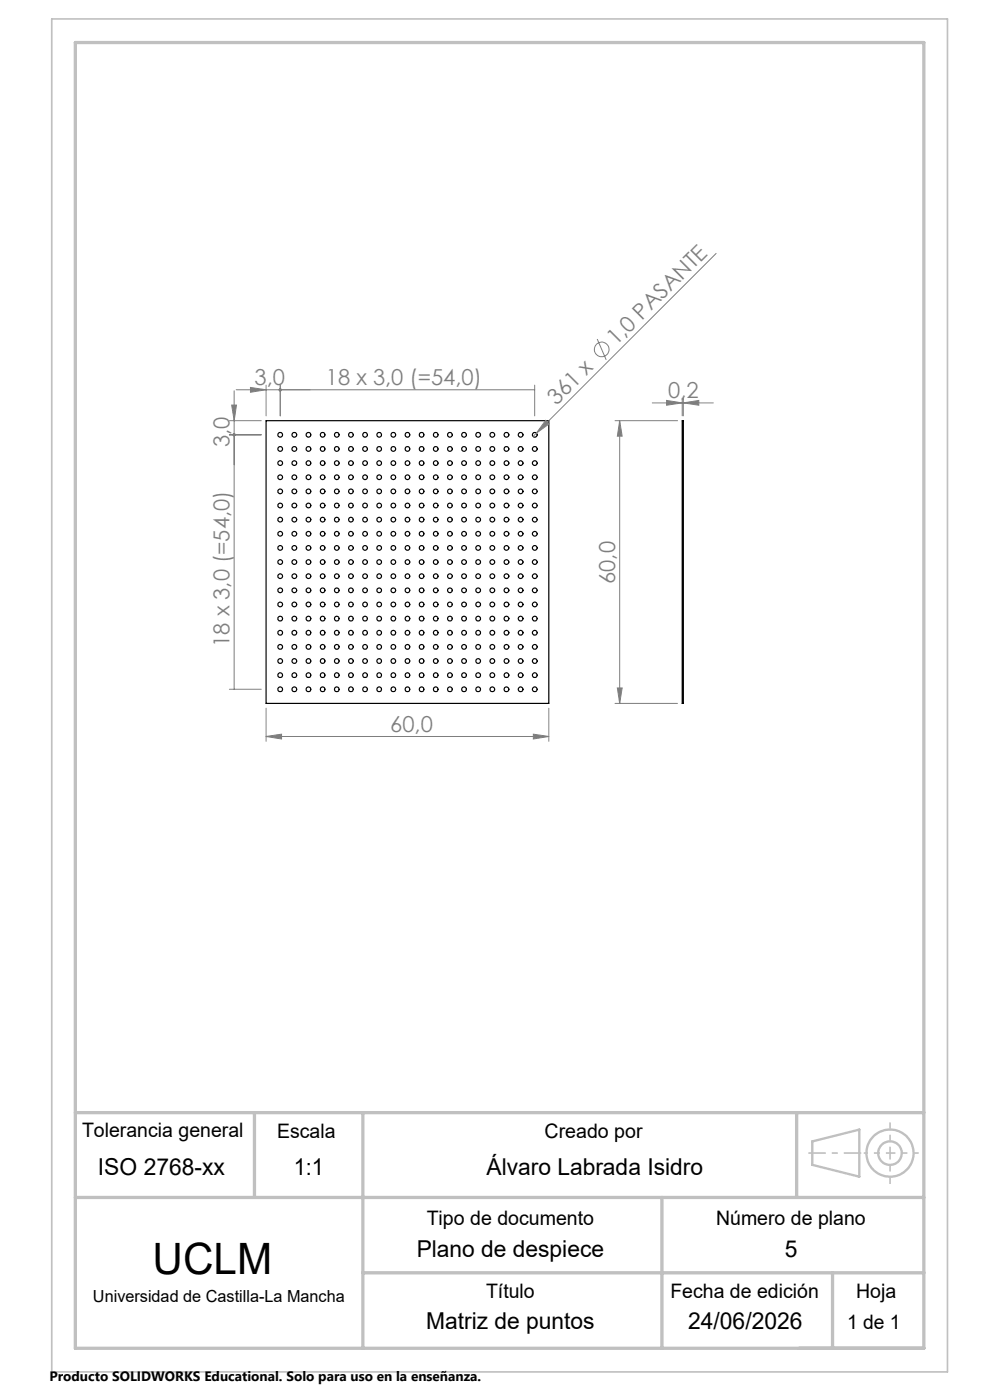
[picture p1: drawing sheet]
<svg xmlns="http://www.w3.org/2000/svg" width="210mm" height="297mm" viewBox="0 0 210 297" stroke-linecap="round" stroke-linejoin="round" font-family="sans-serif">
<g fill="none" stroke="#000" stroke-width=".25">
<path d="M56.4 89.2h60v60h-60zM144.7 89.2h.3v60h-.3z"/>
<circle cx="59.4" cy="95.2" r=".5"/>
<circle cx="59.4" cy="92.2" r=".5"/>
<circle cx="59.4" cy="98.2" r=".49"/>
<circle cx="62.4" cy="95.2" r=".5"/>
<circle cx="62.4" cy="92.2" r=".5"/>
<circle cx="62.4" cy="98.2" r=".49"/>
<circle cx="65.4" cy="95.2" r=".5"/>
<circle cx="65.4" cy="92.2" r=".5"/>
<circle cx="65.4" cy="98.2" r=".49"/>
<circle cx="68.4" cy="92.2" r=".5"/>
<circle cx="68.4" cy="95.2" r=".5"/>
<circle cx="68.4" cy="98.2" r=".49"/>
<circle cx="71.4" cy="95.2" r=".5"/>
<circle cx="71.4" cy="92.2" r=".5"/>
<circle cx="71.4" cy="98.2" r=".49"/>
<circle cx="74.4" cy="95.2" r=".5"/>
<circle cx="74.4" cy="92.2" r=".5"/>
<circle cx="74.4" cy="98.2" r=".49"/>
<circle cx="77.4" cy="95.2" r=".5"/>
<circle cx="77.4" cy="92.2" r=".5"/>
<circle cx="77.4" cy="98.2" r=".49"/>
<circle cx="80.4" cy="92.2" r=".5"/>
<circle cx="80.4" cy="95.2" r=".5"/>
<circle cx="80.4" cy="98.2" r=".49"/>
<circle cx="83.4" cy="95.2" r=".5"/>
<circle cx="83.4" cy="92.2" r=".5"/>
<circle cx="83.4" cy="98.2" r=".49"/>
<circle cx="86.4" cy="95.2" r=".5"/>
<circle cx="86.4" cy="92.2" r=".5"/>
<circle cx="86.4" cy="98.2" r=".49"/>
<circle cx="89.4" cy="95.2" r=".5"/>
<circle cx="89.4" cy="92.2" r=".5"/>
<circle cx="89.4" cy="98.2" r=".49"/>
<circle cx="92.4" cy="95.2" r=".5"/>
<circle cx="92.4" cy="92.2" r=".5"/>
<circle cx="92.4" cy="98.2" r=".49"/>
<circle cx="95.4" cy="92.2" r=".5"/>
<circle cx="95.4" cy="95.2" r=".5"/>
<circle cx="95.4" cy="98.2" r=".49"/>
<circle cx="98.4" cy="95.2" r=".5"/>
<circle cx="98.4" cy="92.2" r=".5"/>
<circle cx="98.4" cy="98.2" r=".49"/>
<circle cx="101.4" cy="95.2" r=".5"/>
<circle cx="101.4" cy="92.2" r=".5"/>
<circle cx="101.4" cy="98.2" r=".49"/>
<circle cx="104.4" cy="92.2" r=".5"/>
<circle cx="104.4" cy="95.2" r=".5"/>
<circle cx="104.4" cy="98.2" r=".49"/>
<circle cx="107.4" cy="95.2" r=".51"/>
<circle cx="107.4" cy="92.2" r=".51"/>
<circle cx="107.4" cy="98.2" r=".5"/>
<circle cx="110.4" cy="95.2" r=".51"/>
<circle cx="110.4" cy="92.2" r=".51"/>
<circle cx="110.4" cy="98.2" r=".5"/>
<circle cx="113.4" cy="95.2" r=".51"/>
<circle cx="113.4" cy="92.2" r=".51"/>
<circle cx="113.4" cy="98.2" r=".5"/>
<circle cx="59.4" cy="119.2" r=".49"/>
<circle cx="59.4" cy="116.2" r=".49"/>
<circle cx="59.4" cy="104.2" r=".49"/>
<circle cx="59.4" cy="101.2" r=".49"/>
<circle cx="59.4" cy="110.2" r=".49"/>
<circle cx="59.4" cy="107.2" r=".49"/>
<circle cx="59.4" cy="113.2" r=".49"/>
<circle cx="62.4" cy="119.2" r=".49"/>
<circle cx="62.4" cy="110.2" r=".49"/>
<circle cx="62.4" cy="101.2" r=".49"/>
<circle cx="62.4" cy="104.2" r=".49"/>
<circle cx="62.4" cy="113.2" r=".49"/>
<circle cx="62.4" cy="107.2" r=".49"/>
<circle cx="62.4" cy="116.2" r=".49"/>
<circle cx="65.4" cy="119.2" r=".49"/>
<circle cx="65.4" cy="101.2" r=".49"/>
<circle cx="65.4" cy="104.2" r=".49"/>
<circle cx="65.4" cy="110.2" r=".49"/>
<circle cx="65.4" cy="116.2" r=".49"/>
<circle cx="65.4" cy="107.2" r=".49"/>
<circle cx="65.4" cy="113.2" r=".49"/>
<circle cx="68.4" cy="119.2" r=".49"/>
<circle cx="68.4" cy="113.2" r=".49"/>
<circle cx="68.4" cy="104.2" r=".49"/>
<circle cx="68.4" cy="107.2" r=".49"/>
<circle cx="68.4" cy="101.2" r=".49"/>
<circle cx="68.4" cy="110.2" r=".49"/>
<circle cx="68.4" cy="116.2" r=".49"/>
<circle cx="71.4" cy="119.2" r=".49"/>
<circle cx="71.4" cy="107.2" r=".49"/>
<circle cx="71.4" cy="110.2" r=".49"/>
<circle cx="71.4" cy="104.2" r=".49"/>
<circle cx="71.4" cy="101.2" r=".49"/>
<circle cx="71.4" cy="113.2" r=".49"/>
<circle cx="71.4" cy="116.2" r=".49"/>
<circle cx="74.4" cy="119.2" r=".49"/>
<circle cx="74.4" cy="107.2" r=".49"/>
<circle cx="74.4" cy="110.2" r=".49"/>
<circle cx="74.4" cy="113.2" r=".49"/>
<circle cx="74.4" cy="116.2" r=".49"/>
<circle cx="74.4" cy="101.2" r=".49"/>
<circle cx="74.4" cy="104.2" r=".49"/>
<circle cx="77.4" cy="119.2" r=".49"/>
<circle cx="77.4" cy="104.2" r=".49"/>
<circle cx="77.4" cy="113.2" r=".49"/>
<circle cx="77.4" cy="116.2" r=".49"/>
<circle cx="77.4" cy="101.2" r=".49"/>
<circle cx="77.4" cy="107.2" r=".49"/>
<circle cx="77.4" cy="110.2" r=".49"/>
<circle cx="80.4" cy="119.2" r=".49"/>
<circle cx="80.4" cy="113.2" r=".49"/>
<circle cx="80.4" cy="107.2" r=".49"/>
<circle cx="80.4" cy="116.2" r=".49"/>
<circle cx="80.4" cy="101.2" r=".49"/>
<circle cx="80.4" cy="110.2" r=".49"/>
<circle cx="80.4" cy="104.2" r=".49"/>
<circle cx="83.4" cy="119.2" r=".49"/>
<circle cx="83.4" cy="101.2" r=".49"/>
<circle cx="83.4" cy="110.2" r=".49"/>
<circle cx="83.4" cy="104.2" r=".49"/>
<circle cx="83.4" cy="107.2" r=".49"/>
<circle cx="83.4" cy="113.2" r=".49"/>
<circle cx="83.4" cy="116.2" r=".49"/>
<circle cx="86.4" cy="119.2" r=".49"/>
<circle cx="86.4" cy="101.2" r=".49"/>
<circle cx="86.4" cy="110.2" r=".49"/>
<circle cx="86.4" cy="113.2" r=".49"/>
<circle cx="86.4" cy="104.2" r=".49"/>
<circle cx="86.4" cy="116.2" r=".49"/>
<circle cx="86.4" cy="107.2" r=".49"/>
<circle cx="89.4" cy="119.2" r=".49"/>
<circle cx="89.4" cy="110.2" r=".49"/>
<circle cx="89.4" cy="113.2" r=".49"/>
<circle cx="89.4" cy="116.2" r=".49"/>
<circle cx="89.4" cy="104.2" r=".49"/>
<circle cx="89.4" cy="107.2" r=".49"/>
<circle cx="89.4" cy="101.2" r=".49"/>
<circle cx="92.4" cy="119.2" r=".49"/>
<circle cx="92.4" cy="101.2" r=".49"/>
<circle cx="92.4" cy="113.2" r=".49"/>
<circle cx="92.4" cy="104.2" r=".49"/>
<circle cx="92.4" cy="107.2" r=".49"/>
<circle cx="92.4" cy="110.2" r=".49"/>
<circle cx="92.4" cy="116.2" r=".49"/>
<circle cx="95.4" cy="119.2" r=".49"/>
<circle cx="95.4" cy="113.2" r=".49"/>
<circle cx="95.4" cy="116.2" r=".49"/>
<circle cx="95.4" cy="107.2" r=".49"/>
<circle cx="95.4" cy="101.2" r=".49"/>
<circle cx="95.4" cy="110.2" r=".49"/>
<circle cx="95.4" cy="104.2" r=".49"/>
<circle cx="98.4" cy="119.2" r=".49"/>
<circle cx="98.4" cy="113.2" r=".49"/>
<circle cx="98.4" cy="104.2" r=".49"/>
<circle cx="98.4" cy="107.2" r=".49"/>
<circle cx="98.4" cy="116.2" r=".49"/>
<circle cx="98.4" cy="101.2" r=".49"/>
<circle cx="98.4" cy="110.2" r=".49"/>
<circle cx="101.4" cy="119.2" r=".49"/>
<circle cx="101.4" cy="104.2" r=".49"/>
<circle cx="101.4" cy="113.2" r=".49"/>
<circle cx="101.4" cy="116.2" r=".49"/>
<circle cx="101.4" cy="107.2" r=".49"/>
<circle cx="101.4" cy="110.2" r=".49"/>
<circle cx="101.4" cy="101.2" r=".49"/>
<circle cx="104.4" cy="119.2" r=".49"/>
<circle cx="104.4" cy="113.2" r=".49"/>
<circle cx="104.4" cy="107.2" r=".49"/>
<circle cx="104.4" cy="116.2" r=".49"/>
<circle cx="104.4" cy="101.2" r=".49"/>
<circle cx="104.4" cy="110.2" r=".49"/>
<circle cx="104.4" cy="104.2" r=".49"/>
<circle cx="107.4" cy="119.2" r=".5"/>
<circle cx="107.4" cy="110.2" r=".5"/>
<circle cx="107.4" cy="104.2" r=".5"/>
<circle cx="107.4" cy="113.2" r=".5"/>
<circle cx="107.4" cy="116.2" r=".5"/>
<circle cx="107.4" cy="107.2" r=".5"/>
<circle cx="107.4" cy="101.2" r=".5"/>
<circle cx="110.4" cy="119.2" r=".5"/>
<circle cx="110.4" cy="113.2" r=".5"/>
<circle cx="110.4" cy="107.2" r=".5"/>
<circle cx="110.4" cy="101.2" r=".5"/>
<circle cx="110.4" cy="116.2" r=".5"/>
<circle cx="110.4" cy="110.2" r=".5"/>
<circle cx="110.4" cy="104.2" r=".5"/>
<circle cx="113.4" cy="119.2" r=".5"/>
<circle cx="113.4" cy="104.2" r=".5"/>
<circle cx="113.4" cy="116.2" r=".5"/>
<circle cx="113.4" cy="101.2" r=".5"/>
<circle cx="113.4" cy="110.2" r=".5"/>
<circle cx="113.4" cy="107.2" r=".5"/>
<circle cx="113.4" cy="113.2" r=".5"/>
<circle cx="59.4" cy="131.2" r=".5"/>
<circle cx="59.4" cy="137.2" r=".5"/>
<circle cx="59.4" cy="134.2" r=".5"/>
<circle cx="59.4" cy="128.2" r=".49"/>
<circle cx="59.4" cy="122.2" r=".49"/>
<circle cx="59.4" cy="125.2" r=".49"/>
<circle cx="62.4" cy="131.2" r=".5"/>
<circle cx="62.4" cy="134.2" r=".5"/>
<circle cx="62.4" cy="137.2" r=".5"/>
<circle cx="62.4" cy="128.2" r=".49"/>
<circle cx="62.4" cy="122.2" r=".49"/>
<circle cx="62.4" cy="125.2" r=".49"/>
<circle cx="65.4" cy="131.2" r=".5"/>
<circle cx="65.4" cy="134.2" r=".5"/>
<circle cx="65.4" cy="137.2" r=".5"/>
<circle cx="65.4" cy="122.2" r=".49"/>
<circle cx="65.4" cy="125.2" r=".49"/>
<circle cx="65.4" cy="128.2" r=".49"/>
<circle cx="68.4" cy="137.2" r=".5"/>
<circle cx="68.4" cy="134.2" r=".5"/>
<circle cx="68.4" cy="131.2" r=".5"/>
<circle cx="68.4" cy="125.2" r=".49"/>
<circle cx="68.4" cy="122.2" r=".49"/>
<circle cx="68.4" cy="128.2" r=".49"/>
<circle cx="71.4" cy="131.2" r=".5"/>
<circle cx="71.4" cy="134.2" r=".5"/>
<circle cx="71.4" cy="137.2" r=".5"/>
<circle cx="71.4" cy="122.2" r=".49"/>
<circle cx="71.4" cy="128.2" r=".49"/>
<circle cx="71.4" cy="125.2" r=".49"/>
<circle cx="74.4" cy="131.2" r=".5"/>
<circle cx="74.4" cy="137.2" r=".5"/>
<circle cx="74.4" cy="134.2" r=".5"/>
<circle cx="74.4" cy="122.2" r=".49"/>
<circle cx="74.4" cy="128.2" r=".49"/>
<circle cx="74.4" cy="125.2" r=".49"/>
<circle cx="77.4" cy="134.2" r=".5"/>
<circle cx="77.4" cy="131.2" r=".5"/>
<circle cx="77.4" cy="137.2" r=".5"/>
<circle cx="77.4" cy="122.2" r=".49"/>
<circle cx="77.4" cy="128.2" r=".49"/>
<circle cx="77.4" cy="125.2" r=".49"/>
<circle cx="80.4" cy="134.2" r=".5"/>
<circle cx="80.4" cy="131.2" r=".5"/>
<circle cx="80.4" cy="137.2" r=".5"/>
<circle cx="80.4" cy="128.2" r=".49"/>
<circle cx="80.4" cy="122.2" r=".49"/>
<circle cx="80.4" cy="125.2" r=".49"/>
<circle cx="83.4" cy="131.2" r=".5"/>
<circle cx="83.4" cy="134.2" r=".5"/>
<circle cx="83.4" cy="137.2" r=".5"/>
<circle cx="83.4" cy="128.2" r=".49"/>
<circle cx="83.4" cy="122.2" r=".49"/>
<circle cx="83.4" cy="125.2" r=".49"/>
<circle cx="86.4" cy="131.2" r=".5"/>
<circle cx="86.4" cy="134.2" r=".5"/>
<circle cx="86.4" cy="137.2" r=".5"/>
<circle cx="86.4" cy="122.2" r=".49"/>
<circle cx="86.4" cy="128.2" r=".49"/>
<circle cx="86.4" cy="125.2" r=".49"/>
<circle cx="89.4" cy="137.2" r=".5"/>
<circle cx="89.4" cy="134.2" r=".5"/>
<circle cx="89.4" cy="131.2" r=".5"/>
<circle cx="89.4" cy="125.2" r=".49"/>
<circle cx="89.4" cy="122.2" r=".49"/>
<circle cx="89.4" cy="128.2" r=".49"/>
<circle cx="92.4" cy="131.2" r=".5"/>
<circle cx="92.4" cy="134.2" r=".5"/>
<circle cx="92.4" cy="137.2" r=".5"/>
<circle cx="92.4" cy="125.2" r=".49"/>
<circle cx="92.4" cy="128.2" r=".49"/>
<circle cx="92.4" cy="122.2" r=".49"/>
<circle cx="95.4" cy="134.2" r=".5"/>
<circle cx="95.4" cy="131.2" r=".5"/>
<circle cx="95.4" cy="137.2" r=".5"/>
<circle cx="95.4" cy="128.2" r=".49"/>
<circle cx="95.4" cy="122.2" r=".49"/>
<circle cx="95.4" cy="125.2" r=".49"/>
<circle cx="98.4" cy="131.2" r=".5"/>
<circle cx="98.4" cy="137.2" r=".5"/>
<circle cx="98.4" cy="134.2" r=".5"/>
<circle cx="98.4" cy="125.2" r=".49"/>
<circle cx="98.4" cy="128.2" r=".49"/>
<circle cx="98.4" cy="122.2" r=".49"/>
<circle cx="101.4" cy="137.2" r=".5"/>
<circle cx="101.4" cy="134.2" r=".5"/>
<circle cx="101.4" cy="131.2" r=".5"/>
<circle cx="101.4" cy="128.2" r=".49"/>
<circle cx="101.4" cy="122.2" r=".49"/>
<circle cx="101.4" cy="125.2" r=".49"/>
<circle cx="104.4" cy="134.2" r=".5"/>
<circle cx="104.4" cy="131.2" r=".5"/>
<circle cx="104.4" cy="137.2" r=".5"/>
<circle cx="104.4" cy="122.2" r=".49"/>
<circle cx="104.4" cy="128.2" r=".49"/>
<circle cx="104.4" cy="125.2" r=".49"/>
<circle cx="107.4" cy="137.2" r=".51"/>
<circle cx="107.4" cy="134.2" r=".51"/>
<circle cx="107.4" cy="131.2" r=".51"/>
<circle cx="107.4" cy="128.2" r=".5"/>
<circle cx="107.4" cy="122.2" r=".5"/>
<circle cx="107.4" cy="125.2" r=".5"/>
<circle cx="110.4" cy="134.2" r=".51"/>
<circle cx="110.4" cy="131.2" r=".51"/>
<circle cx="110.4" cy="137.2" r=".51"/>
<circle cx="110.4" cy="122.2" r=".5"/>
<circle cx="110.4" cy="128.2" r=".5"/>
<circle cx="110.4" cy="125.2" r=".5"/>
<circle cx="113.4" cy="131.2" r=".51"/>
<circle cx="113.4" cy="134.2" r=".51"/>
<circle cx="113.4" cy="137.2" r=".51"/>
<circle cx="113.4" cy="122.2" r=".5"/>
<circle cx="113.4" cy="128.2" r=".5"/>
<circle cx="113.4" cy="125.2" r=".5"/>
<circle cx="59.4" cy="146.2" r=".5"/>
<circle cx="59.4" cy="140.2" r=".5"/>
<circle cx="59.4" cy="143.2" r=".5"/>
<circle cx="62.4" cy="146.2" r=".5"/>
<circle cx="62.4" cy="140.2" r=".5"/>
<circle cx="62.4" cy="143.2" r=".5"/>
<circle cx="65.4" cy="146.2" r=".5"/>
<circle cx="65.4" cy="140.2" r=".5"/>
<circle cx="65.4" cy="143.2" r=".5"/>
<circle cx="68.4" cy="146.2" r=".5"/>
<circle cx="68.4" cy="140.2" r=".5"/>
<circle cx="68.4" cy="143.2" r=".5"/>
<circle cx="71.4" cy="140.2" r=".5"/>
<circle cx="71.4" cy="146.2" r=".5"/>
<circle cx="71.4" cy="143.2" r=".5"/>
<circle cx="74.4" cy="146.2" r=".5"/>
<circle cx="74.4" cy="140.2" r=".5"/>
<circle cx="74.4" cy="143.2" r=".5"/>
<circle cx="77.4" cy="140.2" r=".5"/>
<circle cx="77.4" cy="146.2" r=".5"/>
<circle cx="77.4" cy="143.2" r=".5"/>
<circle cx="80.4" cy="146.2" r=".5"/>
<circle cx="80.4" cy="143.2" r=".5"/>
<circle cx="80.4" cy="140.2" r=".5"/>
<circle cx="83.4" cy="146.2" r=".5"/>
<circle cx="83.4" cy="140.2" r=".5"/>
<circle cx="83.4" cy="143.2" r=".5"/>
<circle cx="86.4" cy="146.2" r=".5"/>
<circle cx="86.4" cy="140.2" r=".5"/>
<circle cx="86.4" cy="143.2" r=".5"/>
<circle cx="89.4" cy="146.2" r=".5"/>
<circle cx="89.4" cy="143.2" r=".5"/>
<circle cx="89.4" cy="140.2" r=".5"/>
<circle cx="92.4" cy="146.2" r=".5"/>
<circle cx="92.4" cy="140.2" r=".5"/>
<circle cx="92.4" cy="143.2" r=".5"/>
<circle cx="95.4" cy="146.2" r=".5"/>
<circle cx="95.4" cy="143.2" r=".5"/>
<circle cx="95.4" cy="140.2" r=".5"/>
<circle cx="98.4" cy="146.2" r=".5"/>
<circle cx="98.4" cy="140.2" r=".5"/>
<circle cx="98.4" cy="143.2" r=".5"/>
<circle cx="101.4" cy="146.2" r=".5"/>
<circle cx="101.4" cy="140.2" r=".5"/>
<circle cx="101.4" cy="143.2" r=".5"/>
<circle cx="104.4" cy="146.2" r=".5"/>
<circle cx="104.4" cy="143.2" r=".5"/>
<circle cx="104.4" cy="140.2" r=".5"/>
<circle cx="107.4" cy="146.2" r=".51"/>
<circle cx="107.4" cy="143.2" r=".51"/>
<circle cx="107.4" cy="140.2" r=".51"/>
<circle cx="110.4" cy="143.2" r=".51"/>
<circle cx="110.4" cy="140.2" r=".51"/>
<circle cx="110.4" cy="146.2" r=".51"/>
<circle cx="113.4" cy="146.2" r=".51"/>
<circle cx="113.4" cy="140.2" r=".51"/>
<circle cx="113.4" cy="143.2" r=".51"/>
</g>
<g fill="none" stroke="#808080" stroke-width=".21">
<path d="M151.9 53.8l-38.1 38.1M126.7 71.9l1.9 4.4M48.6 89.2h6.8M48.6 92.2h6.8M49.1 85.9h1.1l-.5 3.3zM49.7 82.9v63.3M50.1 82.7h63.3M53.1 82.2l3.3 .5-3.3 .5zM56.4 81.7v6.5M59.4 81.7v6.5M113.4 81.7v6.5M113.8 91.9l-.7 .7"/>
<path d="M115.7 89.2l.8 .7-2.7 2zM130.5 89.2h13.2M131.4 89.2l.6 3.3h-1zM131.4 89.2v60M138.4 85.5h12.9M141.4 84.9l3.3 .6-3.3 .5zM144.7 84.5v3.7M145 85.5l3.2-.6v1.1zM145 84.5v3.7M48.6 146.2h6.8M56.4 156.2l3.3-.5v1.1zM56.4 150.2v7.1"/>
<path d="M56.4 156.2h60M113.1 155.7l3.3 .5-3.3 .6zM116.4 150.2v7.1M130.5 149.2h13.2M131 145.9h1l-.6 3.3z"/>
<circle cx="127.6" cy="74.1" r="1.56"/>
</g>
<g fill="none" stroke="#c0c0c0" stroke-width=".5">
<path d="M172.3 242.1l10-2.5v10l-10-2.5z"/>
<circle cx="188.8" cy="244.6" r="2.49"/>
<circle cx="188.8" cy="244.6" r="5"/>
</g>
<path d="M188.8 244.6v-6.5M188.8 244.6v6.6" fill="none" stroke="#c0c0c0" stroke-width=".35" stroke-dasharray="15.2 1.3 1.3 1.3" stroke-dashoffset="13.9" stroke-linecap="butt"/>
<path d="M188.8 244.6h6.1" fill="none" stroke="#c0c0c0" stroke-width=".35" stroke-dasharray="15.2 1.3 1.3 1.3" stroke-dashoffset="14.1" stroke-linecap="butt"/>
<path d="M188.8 244.6h-5.6" fill="none" stroke="#c0c0c0" stroke-width=".35" stroke-dasharray="15.2 1.3 1.3 1.3" stroke-dashoffset="14.4" stroke-linecap="butt"/>
<path d="M182.7 244.6h-11.2" fill="none" stroke="#c0c0c0" stroke-width=".35" stroke-dasharray="15.2 1.3 1.3 1.3" stroke-dashoffset="11.5" stroke-linecap="butt"/>
<path d="M11 4h190v287h-190z" fill="none" stroke="#c0c0c0" stroke-width=".35"/>
<path d="M16 9h180v277h-180zM16 236h180M54 236v18M77 236v50M169 236v18M16 254h180M140.4 254v32M77 270h119M176.6 270v16" fill="none" stroke="#c0c0c0" stroke-width=".7"/>
<g fill="#808080">
<path d="M59.1 82.5a.34 .34 0 0 1 .6 0 .34 .34 0 0 1-.2 .5 .34 .34 0 0 1-.4-.3h.3h-.3z"/>
<path d="M115.7 89.2l.8 .7-2.7 2z"/>
<path d="M53.1 82.2l3.3 .5-3.3 .5zM59.1 82.5v.2h.3h-.3a.35 .35 0 0 0 .5 .3 .35 .35 0 0 0 .1-.5 .35 .35 0 0 0-.6 0z"/>
<path d="M56.4 156.2l3.3-.5v1.1zM113.1 155.7l3.3 .5-3.3 .6z"/>
<path d="M145 85.5l3.2-.6v1.1zM141.4 84.9l3.3 .6-3.3 .5z"/>
<path d="M131 145.9h1l-.6 3.3zM131.4 89.2l.6 3.3h-1z"/>
<path d="M49.1 85.9h1.1l-.5 3.3zM49.4 92.1a.35 .35 0 0 0 .1 .5 .35 .35 0 0 0 .5-.3 .35 .35 0 0 0-.3-.4v.3v-.3zM49.4 92.1a.35 .35 0 0 0 .1 .5 .35 .35 0 0 0 .5-.3 .35 .35 0 0 0-.3-.4v.3v-.3z"/>
</g>
<text font-size="9.2" x="32.4" y="270.2">UCLM</text>
<g font-size="4.9">
<text x="20.8" y="249.2">ISO 2768-xx</text>
<text x="62.3" y="249.2">1:1</text>
<text x="103.2" y="249.2">Álvaro Labrada Isidro</text>
<text x="88.4" y="266.8">Plano de despiece</text>
<text x="166.5" y="266.8">5</text>
<text x="90.4" y="282">Matriz de puntos</text>
<text x="146" y="282">24/06/2026</text>
</g>
<g font-size="4.7" fill="#808080">
<text x="130.7" y="73.5" transform="rotate(-45 130.7 73.5)">1,0 PASANTE</text>
<text x="54" y="81.7">3,0</text>
<text x="69.1" y="81.7">18 x 3,0 (=54,0)</text>
<text x="118" y="86.1" transform="rotate(-45 118 86.1)">361 x</text>
<text x="141.7" y="84.4">0,2</text>
<text x="48.7" y="94.8" transform="rotate(-90 48.7 94.8)">3,0</text>
<text x="130.5" y="123.9" transform="rotate(-90 130.5 123.9)">60,0</text>
<text x="48.7" y="137.2" transform="rotate(-90 48.7 137.2)">18 x 3,0 (=54,0)</text>
<text x="82.8" y="155.2">60,0</text>
</g>
<g font-size="4.2">
<text x="17.4" y="241.3">Tolerancia general</text>
<text x="58.8" y="241.4">Escala</text>
<text x="115.5" y="241.4">Creado por</text>
<text x="90.5" y="259.8">Tipo de documento</text>
<text x="151.9" y="259.8">Número de plano</text>
<text x="103.1" y="275.4">Título</text>
<text x="142.2" y="275.4">Fecha de edición</text>
<text x="181.6" y="275.4">Hoja</text>
<text x="179.7" y="282">1 de 1</text>
</g>
<text font-size="3.5" x="19.7" y="276.2">Universidad de Castilla-La Mancha</text>
<text font-size="2.9" x="10.5" y="292.9">Producto SOLIDWORKS Educational. Solo para uso en la enseñanza.</text>
</svg>
